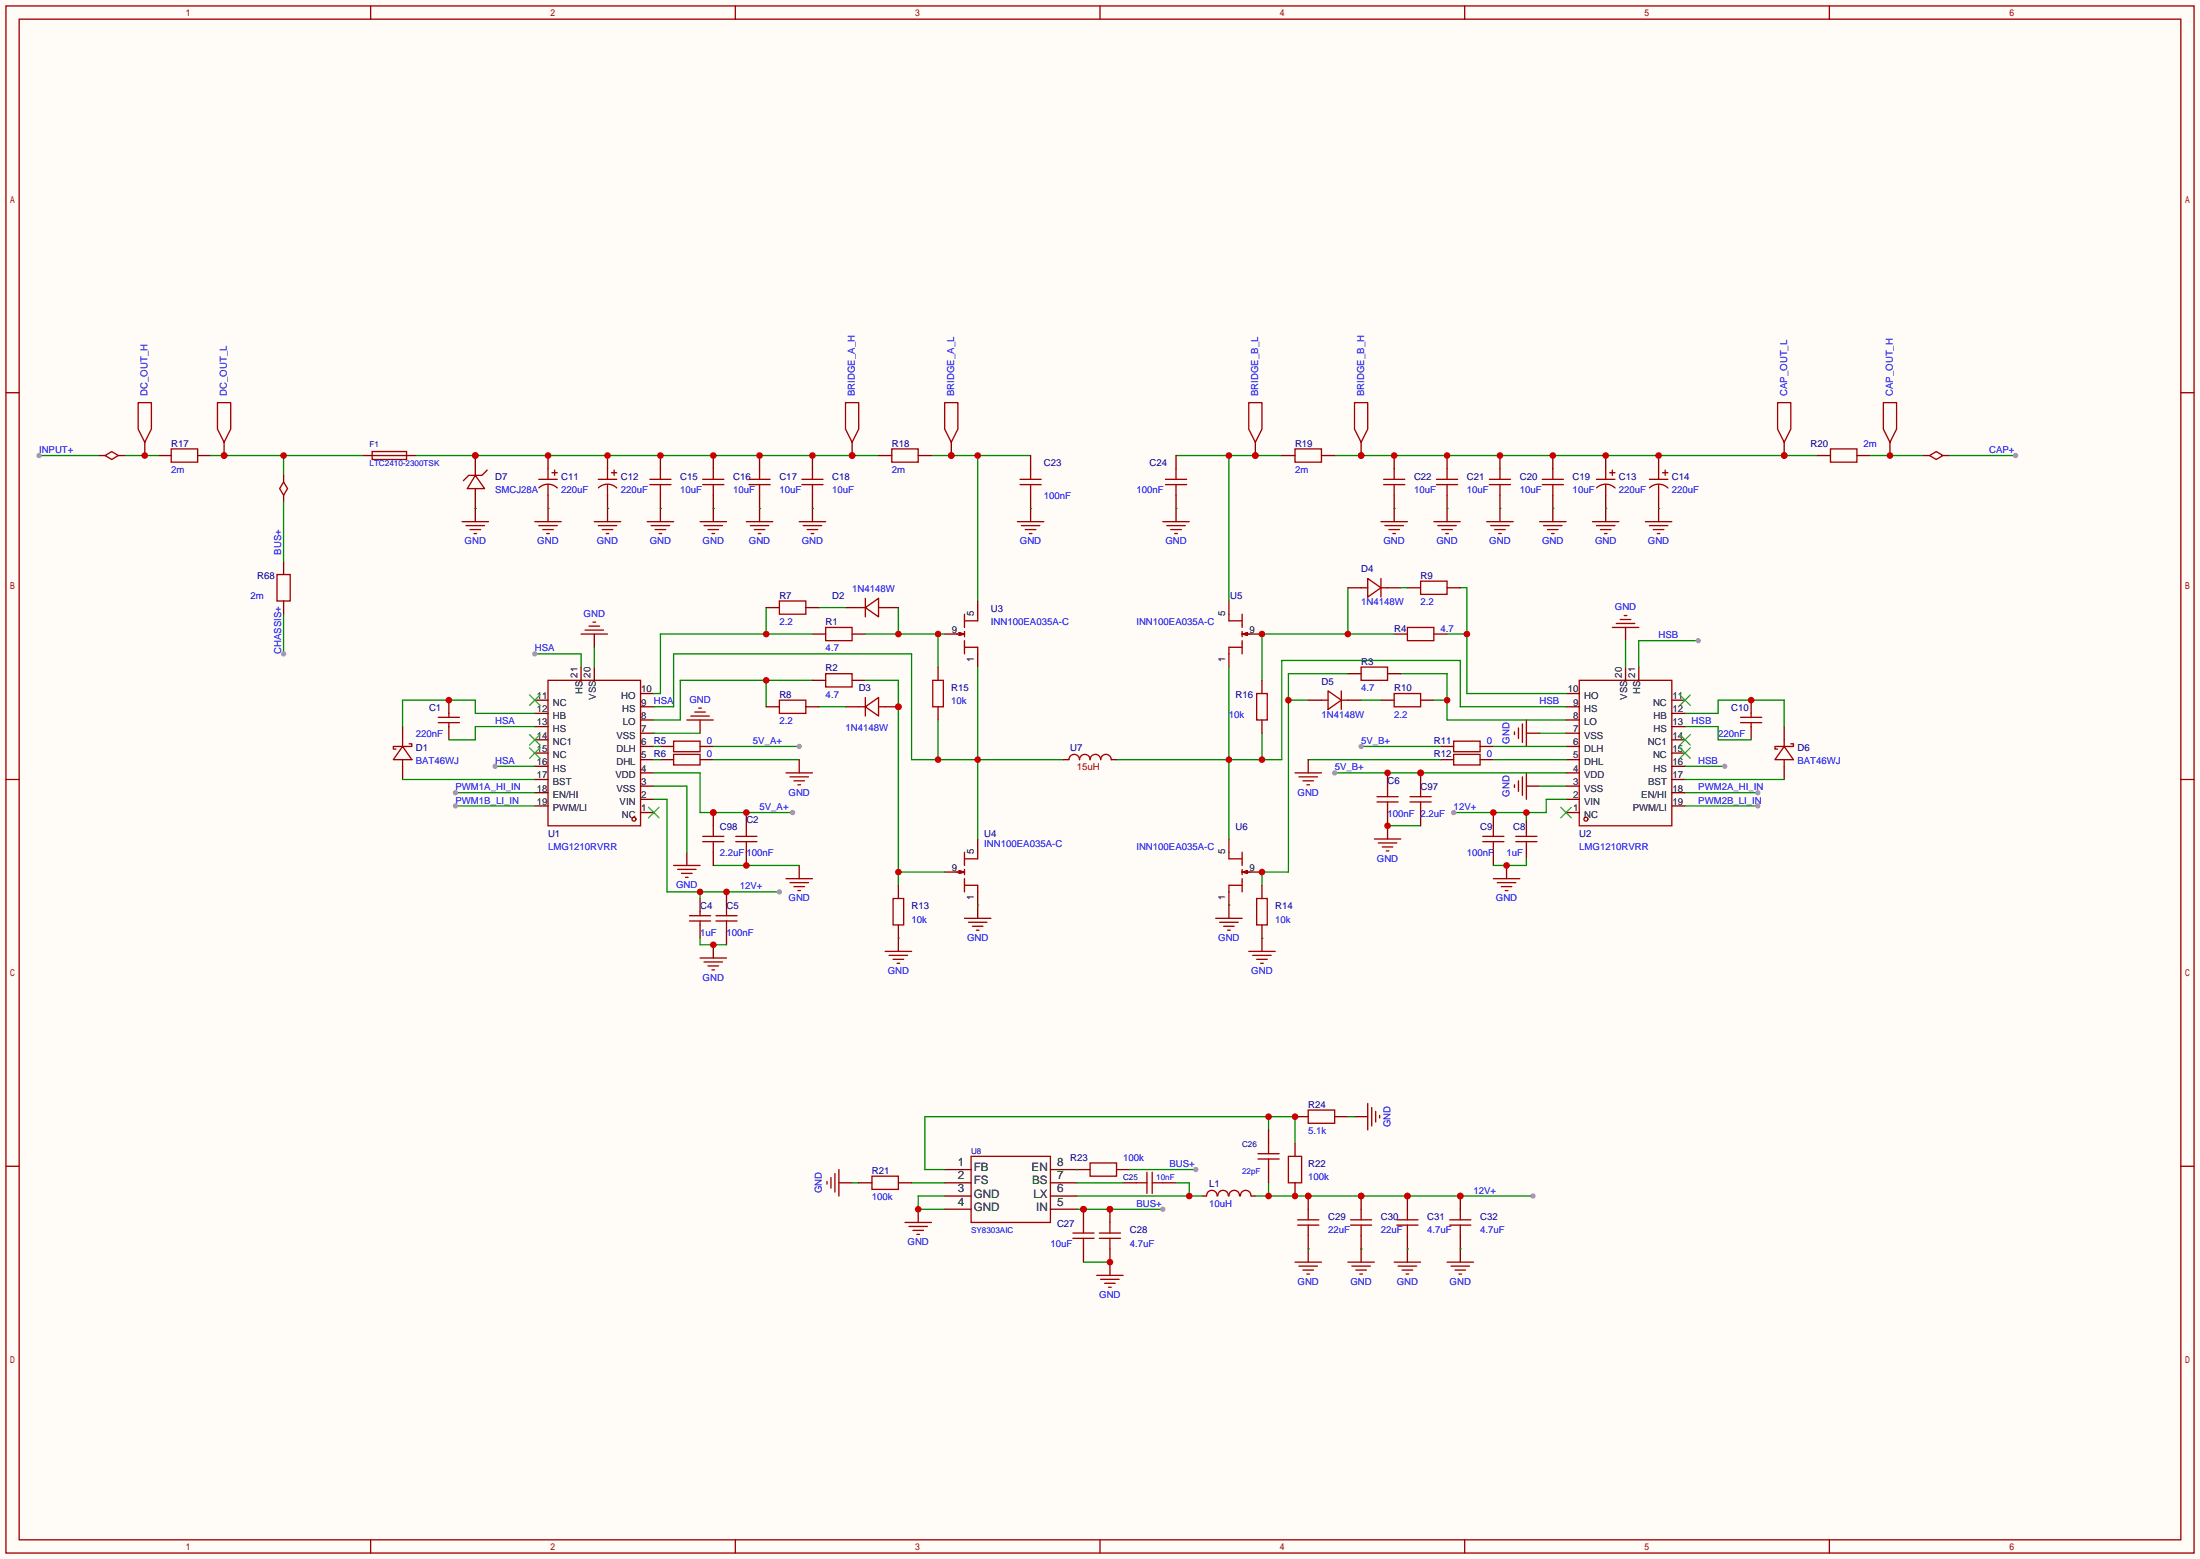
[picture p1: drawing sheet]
<svg xmlns="http://www.w3.org/2000/svg" width="423mm" height="299mm" viewBox="0 0 423 299" stroke-linecap="round" stroke-linejoin="round" font-family="sans-serif">
<path d="M0 0h422.7v299.5h-422.7z" fill="#fffcf7"/>
<g fill="none" stroke="#a10000" stroke-width=".25">
<path d="M1.1 1.1h420.4v297.2h-420.4zM3.7 3.7h415.3v292.1h-415.3zM71.2 1.1v2.6M141.3 1.1v2.6M211.3 1.1v2.6M281.4 1.1v2.6M351.5 1.1v2.6M1.1 75.4h2.6M419 75.4h2.5M185.3 118v2.5M187.8 118v1.3h-2.5M236.1 118v1.3h2.5"/>
<path d="M238.6 118v2.5M105.3 130.7h17.8v27.9h-17.8zM183.8 121.8h1.5M184.3 121.5l1 .3M184.3 121.5v.5M184.3 121.5l.7 .3-.7 .2M184.3 121.5l.5 .3M185.3 124.3h2.5v1.3M185.3 121.3v1M185.3 123.1v2.5M185.3 121.8l-1 .2M238.6 124.3h-2.5v1.3"/>
<path d="M238.6 121.8h1.6M238.6 121.3v1M238.6 123.1v2.5M238.6 121.8l1 .2M239.6 121.5l-1 .3M239.6 121.5v.5M239.6 121.5l-.7 .3 .7 .2M239.6 121.5l-.5 .3M303.4 130.7h17.8v27.9h-17.8zM1.1 149.7h2.6M419 149.7h2.5M183.8 167.5h1.5"/>
<path d="M184.3 167.3v.5M184.3 167.3l1 .2M184.3 167.3l.7 .2-.7 .3M184.3 167.3l.5 .2M185.3 170.1h2.5v1.2M185.3 163.7v2.5M185.3 167v1M185.3 168.8v2.5M185.3 167.5l-1 .3M187.8 163.7v1.3h-2.5M236.1 163.7v1.3h2.5M238.6 170.1h-2.5v1.2"/>
<path d="M238.6 167.5h1.6M238.6 163.7v2.5M238.6 167v1M238.6 168.8v2.5M238.6 167.5l1 .3M239.6 167.3v.5M239.6 167.3l-1 .2M239.6 167.3l-.7 .2 .7 .3M239.6 167.3l-.5 .2M1.1 224h2.6M419 224h2.5M71.2 295.8v2.5"/>
<path d="M141.3 295.8v2.5M211.3 295.8v2.5M281.4 295.8v2.5M351.5 295.8v2.5"/>
<circle cx="121.8" cy="157.4" r=".38"/>
<circle cx="304.7" cy="157.4" r=".38"/>
</g>
<g fill="none" stroke="#870000" stroke-width=".25">
<path d="M187.8 115.4v2.6M236.1 115.4v2.6M102.7 134.5h2.6M102.7 137h2.6M102.7 139.6h2.6M111.6 128.1v2.6M114.2 128.1v2.6M123.1 138.3h2.5M123.1 135.8h2.5M123.1 133.2h2.5M181.5 121.8h2.5M187.8 125.6v2.5"/>
<path d="M236.1 125.6v2.5M239.9 121.8h2.5M300.9 138.3h2.5M300.9 135.8h2.5M300.9 133.2h2.5M312.3 128.1v2.6M314.8 128.1v2.6M321.2 134.5h2.5M321.2 137h2.5M321.2 139.6h2.5M102.7 142.1h2.6M102.7 144.7h2.6"/>
<path d="M102.7 147.2h2.6M102.7 149.7h2.6M102.7 152.3h2.6M102.7 154.8h2.6M123.1 156.1h2.5M123.1 153.5h2.5M123.1 151h2.5M123.1 148.5h2.5M123.1 145.9h2.5M123.1 143.4h2.5M123.1 140.8h2.5M300.9 156.1h2.5"/>
<path d="M300.9 153.5h2.5M300.9 151h2.5M300.9 148.5h2.5M300.9 145.9h2.5M300.9 143.4h2.5M300.9 140.8h2.5M321.2 142.1h2.5M321.2 144.7h2.5M321.2 147.2h2.5M321.2 149.7h2.5M321.2 152.3h2.5M321.2 154.8h2.5"/>
<path d="M181.5 167.5h2.5M187.8 161.2v2.5M187.8 171.3v2.6M236.1 161.2v2.5M236.1 171.3v2.6M239.9 167.5h2.5"/>
</g>
<g fill="none" stroke="#3c3" stroke-width=".25">
<path d="M101.7 133.5l2.1 2M103.8 133.5l-2.1 2M322.7 133.5l2 2M324.7 133.5l-2 2M101.7 141.1l2.1 2M101.7 143.6l2.1 2.1M103.8 141.1l-2.1 2M103.8 143.6l-2.1 2.1M124.6 155.1l2 2M126.6 155.1l-2 2M299.8 155.1l2.1 2M301.9 155.1l-2.1 2"/>
<path d="M322.7 141.1l2 2M322.7 143.6l2 2.1M324.7 141.1l-2 2M324.7 143.6l-2 2.1"/>
</g>
<path d="M147.2 130.7v5.1M156.1 130.7h-25.4v7.6h-5.1" fill="none" stroke="#008700" stroke-width=".25"/>
<circle cx="147.2" cy="130.7" r=".63" fill="#c00"/>
<path d="M269.1 129.4h8.9v8.9h22.9M275.5 134.5h2.5" fill="none" stroke="#008700" stroke-width=".25"/>
<circle cx="278" cy="134.5" r=".63" fill="#c00"/>
<path d="M236.1 128.1v33.1M300.9 135.8h-20.4v-8.9h-34.2v19h-31.8M242.4 140.8v5.1" fill="none" stroke="#008700" stroke-width=".25"/>
<g fill="#c00">
<circle cx="236.1" cy="145.9" r=".63"/>
<circle cx="242.4" cy="145.9" r=".63"/>
</g>
<path d="M125.6 135.8h3.8v-10.2h45.7v20.3h29.2M180.2 138.3v7.6M187.8 128.1v33.1" fill="none" stroke="#008700" stroke-width=".25"/>
<g fill="#c00">
<circle cx="187.8" cy="145.9" r=".63"/>
<circle cx="180.2" cy="145.9" r=".63"/>
</g>
<path d="M134.5 138.3v2.5M204.3 145.9h1.1M213.5 145.9h1M293.2 151h2.6M293.2 140.8h2.6M132 163.7v2.5" fill="none" stroke="#870000" stroke-width=".25"/>
<g fill="none" stroke="#a10000" stroke-width=".25">
<path d="M132 138.3h5M132.7 137.5h3.6M133.5 136.8h2M134.2 136h.5M291.7 139.8v2.1M292.5 139.1v3.5M293.2 138.3v5.1M205.4 145.9a1.02 1.02 0 0 1 1-1 1.02 1.02 0 0 1 1 1 1.02 1.02 0 0 1 1-1 1.02 1.02 0 0 1 1 1 1.02 1.02 0 0 1 1-1 1.02 1.02 0 0 1 1.1 1 1.02 1.02 0 0 1 1-1 1.02 1.02 0 0 1 1 1M291 140.6v.5M291 150.7v.6M291.7 150v2M292.5 149.2v3.6"/>
<path d="M293.2 148.5v5M129.4 166.2h5.1M130.2 167h3.5M130.9 167.8h2.1M131.7 168.5h.5"/>
</g>
<path d="M95.1 147.2h7.6M125.6 151h6.4v12.7M125.6 140.8h8.9M295.8 151h5.1M295.8 140.8h5.1" fill="none" stroke="#008700" stroke-width=".25"/>
<circle cx="95.1" cy="147.2" r=".51" fill="#999"/>
<path d="M77.3 139.6v2.5M86.2 134.5v2.5M86.2 139.6v2.5M336.4 134.5v2.5M336.4 139.6v2.5M342.8 139.6v2.5M77.3 147.2v2.5M342.8 147.2v2.5" fill="none" stroke="#870000" stroke-width=".25"/>
<g fill="none" stroke="#a10000" stroke-width=".25">
<path d="M84.2 138.8h4.1M84.2 137.8h4.1M86.2 137v.8M86.2 138.8v.8M334.4 138.8h4.1M334.4 137.8h4.1M336.4 137v.8M336.4 138.8v.8M77.3 143.4l1.8 2.5h-3.5zM77.3 142.1v1.3M77.3 145.9v1.3M78.6 142.9h.5v.5h-3.5v.5h.5"/>
<path d="M342.8 143.4l1.8 2.5h-3.6zM342.8 142.1v1.3M342.8 145.9v1.3M344 142.9h.6v.5h-3.6v.5h.5"/>
</g>
<path d="M102.7 137h-11.4v-2.5h-14v5.1" fill="none" stroke="#008700" stroke-width=".25"/>
<circle cx="86.2" cy="134.5" r=".63" fill="#c00"/>
<path d="M102.7 139.6h-11.4v2.5h-5.1M77.3 149.7h25.4M125.6 148.5h8.9v7.6h17.8" fill="none" stroke="#008700" stroke-width=".25"/>
<path d="M143.4 158.6v2.1M264.5 154.1h4.1M264.5 153h4.1M266.6 151v2M266.6 154.1v2M141.4 161.7h4M141.4 160.7h4M143.4 161.7v2" fill="none" stroke="#a10000" stroke-width=".25"/>
<path d="M143.4 156.1v2.5M266.6 148.5v2.5M266.6 156.1v2.5M143.4 163.7v2.5" fill="none" stroke="#870000" stroke-width=".25"/>
<g fill="#c00">
<circle cx="137" cy="156.1" r=".63"/>
<circle cx="143.4" cy="156.1" r=".63"/>
</g>
<circle cx="152.3" cy="156.1" r=".51" fill="#999"/>
<g fill="none" stroke="#a10000" stroke-width=".25">
<path d="M286.9 158.6v2.1M293.2 159.9v.8M132.5 176.9h4M132.5 175.9h4M134.5 175.1v.8M134.5 176.9v.8M137.5 176.9h4.1M137.5 175.9h4.1M139.6 173.9v2M139.6 176.9v2M284.9 161.7h4M284.9 160.7h4"/>
<path d="M286.9 161.7v2M291.2 161.7h4.1M291.2 160.7h4.1M293.2 161.7v.7"/>
</g>
<path d="M286.9 156.1v2.5M293.2 157.4v2.5M134.5 172.6v2.5M134.5 177.7v2.5M139.6 171.3v2.6M139.6 178.9v2.6M286.9 163.7v2.5M293.2 162.4v2.6" fill="none" stroke="#870000" stroke-width=".25"/>
<path d="M125.6 153.5h2.5v17.8h21.6M134.5 171.3v1.3" fill="none" stroke="#008700" stroke-width=".25"/>
<g fill="#c00">
<circle cx="134.5" cy="171.3" r=".63"/>
<circle cx="139.6" cy="171.3" r=".63"/>
</g>
<circle cx="149.7" cy="171.3" r=".51" fill="#999"/>
<path d="M134.5 180.2v1.3h5.1" fill="none" stroke="#008700" stroke-width=".25"/>
<path d="M137 181.5v2.5" fill="none" stroke="#870000" stroke-width=".25"/>
<circle cx="137" cy="181.5" r=".63" fill="#c00"/>
<path d="M151 168.8h5.1M151.8 169.5h3.5M152.5 170.3h2.1M153.3 171.1h.5M134.5 184h5.1M135.3 184.8h3.5M136 185.5h2M136.8 186.3h.5" fill="none" stroke="#a10000" stroke-width=".25"/>
<path d="M153.5 166.2v2.6" fill="none" stroke="#870000" stroke-width=".25"/>
<path d="M137 166.2h16.5" fill="none" stroke="#008700" stroke-width=".25"/>
<circle cx="143.4" cy="166.2" r=".63" fill="#c00"/>
<path d="M114.2 121.8v2.5" fill="none" stroke="#870000" stroke-width=".25"/>
<path d="M113.9 119.5h.5M111.6 121.8h5.1M112.4 121h3.6M113.2 120.3h2" fill="none" stroke="#a10000" stroke-width=".25"/>
<path d="M114.2 124.3v3.8M87.5 152.3h15.2" fill="none" stroke="#008700" stroke-width=".25"/>
<circle cx="87.5" cy="152.3" r=".51" fill="#999"/>
<path d="M87.5 154.8h15.2" fill="none" stroke="#008700" stroke-width=".25"/>
<circle cx="87.5" cy="154.8" r=".51" fill="#999"/>
<path d="M158.6 120.5h5.1v2.6h-5.1zM158.6 129.4h5.1v2.6h-5.1zM261.5 128.1h5.1v2.6h-5.1zM270.4 120.5h5.1v2.6h-5.1z" fill="none" stroke="#a10000" stroke-width=".25"/>
<path d="M156.1 121.8h2.5M156.1 130.7h2.5M163.7 121.8h2.5M163.7 130.7h2.5M259 129.4h2.5M266.6 129.4h2.5M267.8 121.8h2.6M275.5 121.8h2.5" fill="none" stroke="#870000" stroke-width=".25"/>
<path d="M147.2 116.7v5.1M156.1 121.8h-29.2v11.4h-1.3" fill="none" stroke="#008700" stroke-width=".25"/>
<circle cx="147.2" cy="121.8" r=".63" fill="#c00"/>
<path d="M172.6 116.7v5.1M166.2 121.8h15.3M180.2 121.8v6.3" fill="none" stroke="#008700" stroke-width=".25"/>
<g fill="#c00">
<circle cx="180.2" cy="121.8" r=".63"/>
<circle cx="172.6" cy="121.8" r=".63"/>
</g>
<path d="M259 112.9v8.9M267.8 121.8h-25.4v8.9" fill="none" stroke="#008700" stroke-width=".25"/>
<g fill="#c00">
<circle cx="259" cy="121.8" r=".63"/>
<circle cx="242.4" cy="121.8" r=".63"/>
</g>
<path d="M280.5 112.9h1.3v20.3h19.1M278 121.8h3.8" fill="none" stroke="#008700" stroke-width=".25"/>
<circle cx="281.8" cy="121.8" r=".63" fill="#c00"/>
<path d="M247.5 134.5h3.8M259 129.4h-11.5v38.1h-5.1v2.6" fill="none" stroke="#008700" stroke-width=".25"/>
<g fill="#c00">
<circle cx="247.5" cy="134.5" r=".63"/>
<circle cx="242.4" cy="167.5" r=".63"/>
</g>
<path d="M126.9 143.4h2.5M126.9 145.9h2.5M134.5 143.4h2.5M134.5 145.9h2.5M276.7 143.4h2.6M276.7 145.9h2.6M284.4 143.4h2.5M284.4 145.9h2.5" fill="none" stroke="#870000" stroke-width=".25"/>
<path d="M129.4 142.4h5.1v2h-5.1zM129.4 144.9h5.1v2h-5.1zM279.3 142.4h5.1v2h-5.1zM279.3 144.9h5.1v2h-5.1z" fill="none" stroke="#a10000" stroke-width=".25"/>
<path d="M125.6 145.9h1.3M125.6 143.4h1.3M137 143.4h16.5" fill="none" stroke="#008700" stroke-width=".25"/>
<circle cx="153.5" cy="143.4" r=".51" fill="#999"/>
<path d="M166.2 130.7h6.4v39.4M172.6 167.5h8.9" fill="none" stroke="#008700" stroke-width=".25"/>
<g fill="#c00">
<circle cx="172.6" cy="135.8" r=".63"/>
<circle cx="172.6" cy="167.5" r=".63"/>
</g>
<path d="M102.7 125.6h8.9v2.5M137 145.9h16.5" fill="none" stroke="#008700" stroke-width=".25"/>
<path d="M153.5 145.9v2.6" fill="none" stroke="#870000" stroke-width=".25"/>
<path d="M151 148.5h5.1M151.8 149.2h3.5M152.5 150h2.1M153.3 150.7h.5" fill="none" stroke="#a10000" stroke-width=".25"/>
<circle cx="102.7" cy="125.6" r=".51" fill="#999"/>
<path d="M259 112.9h2.5M266.6 112.9h2.5M170.1 135.8h2.5M251.3 134.5h2.6M259 134.5h2.5M187.8 173.9v2.5M236.1 173.9v2.5" fill="none" stroke="#870000" stroke-width=".25"/>
<g fill="none" stroke="#a10000" stroke-width=".25">
<path d="M261.5 112.9h1.3M262.8 111.1l2.5 1.8-2.5 1.8zM265.3 112.9h1.3M265.3 111.1v3.6M253.9 134.5h1.2M255.1 132.7l2.6 1.8-2.6 1.8zM257.7 134.5h1.3M257.7 132.7v3.6M185.3 176.4h5.1M186.1 177.2h3.5M186.8 177.9h2M187.6 178.7h.5"/>
<path d="M233.6 176.4h5M234.3 177.2h3.6M235.1 177.9h2M235.8 178.7h.5"/>
</g>
<path d="M187.8 173.9h.1M236.1 173.9h.1" fill="none" stroke="#008700" stroke-width=".25"/>
<circle cx="172.6" cy="135.8" r=".63" fill="#c00"/>
<path d="M147.2 116.7h2.5M154.8 116.7h2.6M162.4 116.7h2.6M170.1 116.7h2.5M270.4 112.9h2.5M278 112.9h2.5M147.2 135.8h2.5M154.8 135.8h2.6M162.4 135.8h2.6M265.3 134.5h2.5M272.9 134.5h2.6" fill="none" stroke="#870000" stroke-width=".25"/>
<path d="M149.7 115.4h5.1v2.6h-5.1zM165 116.7h1.2M166.2 116.7l2.6-1.8v3.6zM166.2 114.9v3.6M168.8 116.7h1.3M272.9 111.6h5.1v2.6h-5.1zM149.7 134.5h5.1v2.5h-5.1zM165 135.8h1.2M166.2 135.8l2.6-1.8v3.5zM166.2 134v3.5M168.8 135.8h1.3M267.8 133.2h5.1v2.6h-5.1z" fill="none" stroke="#a10000" stroke-width=".25"/>
<path d="M157.4 116.7h5M269.1 112.9h1.3M157.4 135.8h5M261.5 134.5h3.8M261.5 143.4h15.2M286.9 143.4h14M286.9 145.9h14" fill="none" stroke="#008700" stroke-width=".25"/>
<circle cx="261.5" cy="143.4" r=".51" fill="#999"/>
<path d="M251.3 145.9h25.4M256.4 148.5h44.5" fill="none" stroke="#008700" stroke-width=".25"/>
<g fill="#c00">
<circle cx="266.6" cy="148.5" r=".63"/>
<circle cx="272.9" cy="148.5" r=".63"/>
</g>
<circle cx="256.4" cy="148.5" r=".51" fill="#999"/>
<path d="M266.6 158.6v2.6" fill="none" stroke="#870000" stroke-width=".25"/>
<path d="M264 161.2h5.1M264.8 161.9h3.6M265.6 162.7h2M266.3 163.4h.5" fill="none" stroke="#a10000" stroke-width=".25"/>
<path d="M266.6 158.6h6.3" fill="none" stroke="#008700" stroke-width=".25"/>
<circle cx="266.6" cy="158.6" r=".63" fill="#c00"/>
<path d="M53.2 110.4h2.6v5h-2.6zM248.8 148.5h5.1M249.6 149.2h3.5M250.3 150h2M251.1 150.7h.5" fill="none" stroke="#a10000" stroke-width=".25"/>
<path d="M54.5 107.8v2.6M54.5 115.4v2.6M251.3 145.9v2.6" fill="none" stroke="#870000" stroke-width=".25"/>
<path d="M293.2 156.1v1.3M300.9 153.5h-3.8v2.6h-17.8" fill="none" stroke="#008700" stroke-width=".25"/>
<g fill="#c00">
<circle cx="293.2" cy="156.1" r=".63"/>
<circle cx="286.9" cy="156.1" r=".63"/>
</g>
<circle cx="279.3" cy="156.1" r=".51" fill="#999"/>
<path d="M293.2 165v1.2h-6.3" fill="none" stroke="#008700" stroke-width=".25"/>
<path d="M289.4 166.2v2.6" fill="none" stroke="#870000" stroke-width=".25"/>
<circle cx="289.4" cy="166.2" r=".63" fill="#c00"/>
<path d="M286.9 168.8h5.1M287.7 169.5h3.5M288.4 170.3h2M289.2 171.1h.5" fill="none" stroke="#a10000" stroke-width=".25"/>
<path d="M323.7 137h6.4v-2.5h12.7v5.1" fill="none" stroke="#008700" stroke-width=".25"/>
<circle cx="336.4" cy="134.5" r=".63" fill="#c00"/>
<path d="M323.7 139.6h6.4v2.5h6.3M323.7 147.2h7.6" fill="none" stroke="#008700" stroke-width=".25"/>
<circle cx="331.3" cy="147.2" r=".51" fill="#999"/>
<path d="M323.7 149.7h19.1M323.7 152.3h14" fill="none" stroke="#008700" stroke-width=".25"/>
<circle cx="337.7" cy="152.3" r=".51" fill="#999"/>
<path d="M323.7 154.8h14" fill="none" stroke="#008700" stroke-width=".25"/>
<circle cx="337.7" cy="154.8" r=".51" fill="#999"/>
<path d="M178.9 87.5h19.1M187.8 87.5v27.9" fill="none" stroke="#008700" stroke-width=".25"/>
<g fill="#c00">
<circle cx="187.8" cy="87.5" r=".63"/>
<circle cx="182.8" cy="87.5" r=".63"/>
</g>
<path d="M225.9 87.5h20.4M236.1 87.5v27.9" fill="none" stroke="#008700" stroke-width=".25"/>
<g fill="#c00">
<circle cx="236.1" cy="87.5" r=".63"/>
<circle cx="241.2" cy="87.5" r=".63"/>
</g>
<g fill="none" stroke="#a10000" stroke-width=".25">
<path d="M103.5 92.1h3.6M103.5 93.7a2.54 2.54 0 0 1 3.6 0M105.3 90v2.1M105.3 93.1v2M106 90.8h1.1M106.6 90.3v1M114.9 92.1h3.6M115 93.7a2.54 2.54 0 0 1 3.5 0M116.7 90v2.1M116.7 93.1v2M117.5 90.8h1M118 90.3v1"/>
<path d="M124.8 92.1h4.1M124.8 93.1h4.1M126.9 90v2.1M126.9 93.1v2M135 92.1h4.1M135 93.1h4.1M137 90v2.1M137 93.1v2M143.9 92.1h4.1M143.9 93.1h4.1M145.9 90v2.1M145.9 93.1v2"/>
<path d="M154.1 92.1h4M154.1 93.1h4M156.1 90v2.1M156.1 93.1v2M265.8 92.1h4.1M265.8 93.1h4.1M267.8 90v2.1M267.8 93.1v2M276 92.1h4M276 93.1h4M278 90v2.1M278 93.1v2"/>
<path d="M286.1 92.1h4.1M286.1 93.1h4.1M288.2 90v2.1M288.2 93.1v2M296.3 92.1h4.1M296.3 93.1h4.1M298.3 90v2.1M298.3 93.1v2M306.7 92.1h3.6M306.7 93.7a2.54 2.54 0 0 1 3.6 0M308.5 90v2.1M308.5 93.1v2"/>
<path d="M309.2 90.8h1.1M309.8 90.3v1M316.9 92.1h3.5M316.9 93.7a2.54 2.54 0 0 1 3.5 0M318.6 90v2.1M318.6 93.1v2M319.4 90.8h1M319.9 90.3v1"/>
</g>
<g fill="none" stroke="#870000" stroke-width=".25">
<path d="M105.3 87.5v2.5M105.3 95.1v2.6M116.7 87.5v2.5M116.7 95.1v2.6M126.9 87.5v2.5M126.9 95.1v2.6M137 87.5v2.5M137 95.1v2.6M145.9 87.5v2.5M145.9 95.1v2.6M156.1 87.5v2.5M156.1 95.1v2.6"/>
<path d="M267.8 87.5v2.5M267.8 95.1v2.6M278 87.5v2.5M278 95.1v2.6M288.2 87.5v2.5M288.2 95.1v2.6M298.3 87.5v2.5M298.3 95.1v2.6M308.5 87.5v2.5M308.5 95.1v2.6M318.6 87.5v2.5M318.6 95.1v2.6"/>
</g>
<path d="M79.9 87.5h88.9" fill="none" stroke="#008700" stroke-width=".25"/>
<g fill="#c00">
<circle cx="163.7" cy="87.5" r=".63"/>
<circle cx="156.1" cy="87.5" r=".63"/>
<circle cx="145.9" cy="87.5" r=".63"/>
<circle cx="137" cy="87.5" r=".63"/>
<circle cx="126.9" cy="87.5" r=".63"/>
<circle cx="116.7" cy="87.5" r=".63"/>
<circle cx="105.3" cy="87.5" r=".63"/>
<circle cx="91.3" cy="87.5" r=".63"/>
</g>
<path d="M256.4 87.5h92.7" fill="none" stroke="#008700" stroke-width=".25"/>
<g fill="#c00">
<circle cx="318.6" cy="87.5" r=".63"/>
<circle cx="308.5" cy="87.5" r=".63"/>
<circle cx="298.3" cy="87.5" r=".63"/>
<circle cx="288.2" cy="87.5" r=".63"/>
<circle cx="278" cy="87.5" r=".63"/>
<circle cx="267.8" cy="87.5" r=".63"/>
<circle cx="261.5" cy="87.5" r=".63"/>
<circle cx="342.8" cy="87.5" r=".63"/>
</g>
<g fill="none" stroke="#870000" stroke-width=".25">
<path d="M91.3 87.5v3.8M91.3 93.9v3.8M105.3 97.7v2.5M116.7 97.7v2.5M126.9 97.7v2.5M137 97.7v2.5M145.9 97.7v2.5M156.1 97.7v2.5M267.8 97.7v2.5M278 97.7v2.5M288.2 97.7v2.5M298.3 97.7v2.5"/>
<path d="M308.5 97.7v2.5M318.6 97.7v2.5"/>
</g>
<g fill="none" stroke="#a10000" stroke-width=".25">
<path d="M102.7 100.2h5.1M103.5 101h3.6M104.3 101.7h2M105 102.5h.5M114.2 100.2h5.1M114.9 101h3.6M115.7 101.7h2M116.5 102.5h.5M124.3 100.2h5.1M125.1 101h3.6M125.9 101.7h2M126.6 102.5h.5"/>
<path d="M134.5 100.2h5.1M135.3 101h3.5M136 101.7h2M136.8 102.5h.5M143.4 100.2h5.1M144.1 101h3.6M144.9 101.7h2M145.7 102.5h.5M153.5 100.2h5.1M154.3 101h3.6M155.1 101.7h2M155.8 102.5h.5"/>
<path d="M265.3 100.2h5.1M266.1 101h3.5M266.8 101.7h2.1M267.6 102.5h.5M275.5 100.2h5M276.2 101h3.6M277 101.7h2M277.7 102.5h.6M285.6 100.2h5.1M286.4 101h3.5M287.1 101.7h2.1M287.9 102.5h.5"/>
<path d="M295.8 100.2h5.1M296.5 101h3.6M297.3 101.7h2M298.1 102.5h.5M305.9 100.2h5.1M306.7 101h3.6M307.5 101.7h2M308.2 102.5h.5M316.1 100.2h5.1M316.9 101h3.5M317.6 101.7h2.1M318.4 102.5h.5"/>
</g>
<path d="M105.3 97.7h.1M116.7 97.7h.1M126.9 97.7h.1M137 97.7h.1M145.9 97.7h.1M156.1 97.7h.1M267.8 97.7h.1M278 97.7h.1M288.2 97.7h.1M298.3 97.7h.1M308.5 97.7h.1M318.6 97.7h.1" fill="none" stroke="#008700" stroke-width=".25"/>
<circle cx="91.3" cy="87.5" r=".63" fill="#c00"/>
<path d="M71.5 86.7h6.6v1.6h-6.6zM72.3 87.5h5M91.3 91.3l1.8 2.6h-3.3zM93.6 90.3l-1 1h-2.6l-1 1M88.8 100.2h5.1M89.5 101h3.6M90.3 101.7h2M91.1 102.5h.5M310.5 119.8h3.6M311.3 119h2M312 118.2h.5M309.8 120.5h5" fill="none" stroke="#a10000" stroke-width=".25"/>
<path d="M69.7 87.5h2.6M77.3 87.5h2.6M91.3 97.7v2.5M312.3 120.5v2.6" fill="none" stroke="#870000" stroke-width=".25"/>
<path d="M91.3 97.7h.1M312.3 123.1v5M326.3 123.1h-11.5v5" fill="none" stroke="#008700" stroke-width=".25"/>
<circle cx="326.3" cy="123.1" r=".51" fill="#999"/>
<g fill="none" stroke="#870000" stroke-width=".25">
<path d="M30.4 87.5h2.5M38 87.5h2.5M168.8 87.5h2.5M176.4 87.5h2.5M246.3 87.5h2.5M253.9 87.5h2.5M349.1 87.5h2.6M356.7 87.5h2.6M180.2 128.1v2.6M180.2 135.8v2.5M242.4 130.7v2.5M242.4 138.3v2.5"/>
<path d="M172.6 170.1v2.5M172.6 177.7v5.1M242.4 170.1v2.5M242.4 177.7v5.1"/>
</g>
<g fill="none" stroke="#a10000" stroke-width=".25">
<path d="M32.9 86.2h5.1v2.6h-5.1zM171.3 86.2h5.1v2.6h-5.1zM248.8 86.2h5.1v2.6h-5.1zM351.7 86.2h5v2.6h-5zM179.2 130.7h2v5.1h-2zM241.4 133.2h2.1v5.1h-2.1zM171.6 172.6h2v5.1h-2zM241.4 172.6h2.1v5.1h-2.1zM170.1 182.8h5M170.8 183.5h3.6M171.6 184.3h2M172.3 185h.5"/>
<path d="M239.9 182.8h5.1M240.7 183.5h3.5M241.4 184.3h2.1M242.2 185h.5"/>
</g>
<path d="M24 87.5h6.4M40.5 87.5h29.2M54.5 87.5v3.8M359.3 87.5h10.1M172.6 180.2h.1M242.4 180.2h.1" fill="none" stroke="#008700" stroke-width=".25"/>
<g fill="#c00">
<circle cx="43.1" cy="87.5" r=".63"/>
<circle cx="54.5" cy="87.5" r=".63"/>
</g>
<path d="M27.8 85v2.5" fill="none" stroke="#870000" stroke-width=".25"/>
<circle cx="27.8" cy="87.5" r=".63" fill="#c00"/>
<path d="M26.5 77.3h2.6v5.1l-1.3 2.6-1.3-2.6z" fill="none" stroke="#a10000" stroke-width=".25"/>
<path d="M43.1 85v2.5" fill="none" stroke="#870000" stroke-width=".25"/>
<circle cx="43.1" cy="87.5" r=".63" fill="#c00"/>
<path d="M41.8 77.3h2.5v5.1l-1.2 2.6-1.3-2.6z" fill="none" stroke="#a10000" stroke-width=".25"/>
<path d="M163.7 85v2.5" fill="none" stroke="#870000" stroke-width=".25"/>
<circle cx="163.7" cy="87.5" r=".63" fill="#c00"/>
<path d="M162.4 77.3h2.6v5.1l-1.3 2.6-1.3-2.6z" fill="none" stroke="#a10000" stroke-width=".25"/>
<path d="M182.8 85v2.5" fill="none" stroke="#870000" stroke-width=".25"/>
<circle cx="182.8" cy="87.5" r=".63" fill="#c00"/>
<path d="M181.5 77.3h2.5v5.1l-1.2 2.6-1.3-2.6z" fill="none" stroke="#a10000" stroke-width=".25"/>
<path d="M241.2 85v2.5" fill="none" stroke="#870000" stroke-width=".25"/>
<circle cx="241.2" cy="87.5" r=".63" fill="#c00"/>
<path d="M239.9 77.3h2.5v5.1l-1.2 2.6-1.3-2.6z" fill="none" stroke="#a10000" stroke-width=".25"/>
<path d="M261.5 85v2.5" fill="none" stroke="#870000" stroke-width=".25"/>
<circle cx="261.5" cy="87.5" r=".63" fill="#c00"/>
<path d="M260.2 77.3h2.6v5.1l-1.3 2.6-1.3-2.6z" fill="none" stroke="#a10000" stroke-width=".25"/>
<path d="M342.8 85v2.5" fill="none" stroke="#870000" stroke-width=".25"/>
<circle cx="342.8" cy="87.5" r=".63" fill="#c00"/>
<path d="M341.5 77.3h2.5v5.1l-1.2 2.6-1.3-2.6z" fill="none" stroke="#a10000" stroke-width=".25"/>
<path d="M363.1 85v2.5" fill="none" stroke="#870000" stroke-width=".25"/>
<circle cx="363.1" cy="87.5" r=".63" fill="#c00"/>
<g fill="none" stroke="#a10000" stroke-width=".25">
<path d="M361.8 77.3h2.6v5.1l-1.3 2.6-1.3-2.6zM196 93.1h4M196 92.1h4M198 90v2.1M198 93.1v2M223.9 93.1h4.1M223.9 92.1h4.1M225.9 90v2.1M225.9 93.1v2M195.5 100.2h5M196.2 101h3.6M197 101.7h2"/>
<path d="M197.7 102.5h.5M223.4 100.2h5.1M224.2 101h3.5M224.9 101.7h2M225.7 102.5h.5M186.6 222.1h15.2v12.7h-15.2zM231.8 229.7a1.01 1.01 0 0 1 1-1.1 1.01 1.01 0 0 1 1 1.1M234 229.7a1.01 1.01 0 0 1 1-1.1 1.01 1.01 0 0 1 1 1.1M236.1 229.7a1.01 1.01 0 0 1 1-1.1 1.01 1.01 0 0 1 1 1.1M238.3 229.7a1.01 1.01 0 0 1 1-1.1 1.01 1.01 0 0 1 1 1.1"/>
</g>
<g fill="none" stroke="#870000" stroke-width=".25">
<path d="M198 87.5v2.5M198 95.1v5.1M225.9 87.5v2.5M225.9 95.1v5.1M181.5 224.7h5.1M181.5 227.2h5.1M181.5 229.7h5.1M181.5 232.3h5.1M201.8 224.7h5.1M201.8 227.2h5.1M201.8 229.7h5.1M201.8 232.3h5.1"/>
<path d="M231 229.7h.8M240.4 229.7h.8"/>
</g>
<path d="M206.9 229.7h24.1M225.9 227.2h2.6v2.5" fill="none" stroke="#008700" stroke-width=".25"/>
<circle cx="228.5" cy="229.7" r=".63" fill="#c00"/>
<path d="M218.3 227.2h2M220.3 225.2v4M221.4 227.2h2M221.4 225.2v4" fill="none" stroke="#a10000" stroke-width=".25"/>
<path d="M215.8 227.2h2.5M223.4 227.2h2.5" fill="none" stroke="#870000" stroke-width=".25"/>
<path d="M206.9 227.2h8.9M206.9 232.3h16.5" fill="none" stroke="#008700" stroke-width=".25"/>
<g fill="#c00">
<circle cx="208.2" cy="232.3" r=".63"/>
<circle cx="213.2" cy="232.3" r=".63"/>
</g>
<circle cx="223.4" cy="232.3" r=".51" fill="#999"/>
<path d="M248.8 219.6v2.5M248.8 214.5h2.5M256.4 214.5h2.6M161.2 227.2h2.5M206.9 224.7h2.5M214.5 224.7h2.5M248.8 227.2v2.5" fill="none" stroke="#870000" stroke-width=".25"/>
<path d="M251.3 213.2h5.1v2.6h-5.1zM158.9 226.9v.6M159.6 226.2v2M160.4 225.4v3.6M161.2 224.7v5M209.4 223.4h5.1v2.5h-5.1zM247.5 222.1h2.6v5.1h-2.6z" fill="none" stroke="#a10000" stroke-width=".25"/>
<path d="M163.7 227.2h1.3M175.1 227.2h6.4M241.2 229.7h53.3M243.7 227.2v2.5" fill="none" stroke="#008700" stroke-width=".25"/>
<g fill="#c00">
<circle cx="243.7" cy="229.7" r=".63"/>
<circle cx="248.8" cy="229.7" r=".63"/>
<circle cx="251.3" cy="229.7" r=".63"/>
<circle cx="261.5" cy="229.7" r=".63"/>
<circle cx="270.4" cy="229.7" r=".63"/>
<circle cx="280.5" cy="229.7" r=".63"/>
</g>
<circle cx="294.5" cy="229.7" r=".51" fill="#999"/>
<path d="M243.7 214.5v2.5M248.8 219.6v-5.1h-71.1v10.2h3.8" fill="none" stroke="#008700" stroke-width=".25"/>
<g fill="#c00">
<circle cx="248.8" cy="214.5" r=".63"/>
<circle cx="243.7" cy="214.5" r=".63"/>
</g>
<path d="M206.9 224.7h.1M217 224.7h12.7" fill="none" stroke="#008700" stroke-width=".25"/>
<circle cx="229.7" cy="224.7" r=".51" fill="#999"/>
<path d="M260.2 214.5h2.6M176.4 232.3v2.5" fill="none" stroke="#870000" stroke-width=".25"/>
<path d="M262.8 212v5M263.5 212.7v3.6M264.3 213.5v2M265 214.2v.6M173.9 234.8h5M174.6 235.6h3.6M175.4 236.3h2M176.1 237.1h.6" fill="none" stroke="#a10000" stroke-width=".25"/>
<path d="M259 214.5h1.2M181.5 229.7h-5.1v2.6h5.1" fill="none" stroke="#008700" stroke-width=".25"/>
<circle cx="176.4" cy="232.3" r=".63" fill="#c00"/>
<path d="M243.7 219.6v2M206.1 237.9h4.1M206.1 236.9h4.1M208.2 234.8v2.1M241.7 221.6h4M241.7 222.6h4M243.7 222.6v2.1" fill="none" stroke="#a10000" stroke-width=".25"/>
<path d="M243.7 217v2.6M208.2 232.3v2.5M208.2 239.9v2.5M243.7 224.7v2.5" fill="none" stroke="#870000" stroke-width=".25"/>
<circle cx="208.2" cy="232.3" r=".63" fill="#c00"/>
<path d="M208.2 237.9v2M278.5 235.3h4.1M278.5 234.3h4.1M280.5 232.3v2" fill="none" stroke="#a10000" stroke-width=".25"/>
<path d="M280.5 229.7v2.6M280.5 237.4v2.5" fill="none" stroke="#870000" stroke-width=".25"/>
<circle cx="280.5" cy="229.7" r=".63" fill="#c00"/>
<path d="M268.4 235.3h4M268.4 234.3h4M270.4 232.3v2M280.5 235.3v2.1" fill="none" stroke="#a10000" stroke-width=".25"/>
<path d="M270.4 229.7v2.6M270.4 237.4v2.5" fill="none" stroke="#870000" stroke-width=".25"/>
<circle cx="270.4" cy="229.7" r=".63" fill="#c00"/>
<path d="M211.2 237.9h4.1M211.2 236.9h4.1M213.2 234.8v2.1M270.4 235.3v2.1" fill="none" stroke="#a10000" stroke-width=".25"/>
<path d="M213.2 232.3v2.5M213.2 239.9v2.5" fill="none" stroke="#870000" stroke-width=".25"/>
<circle cx="213.2" cy="232.3" r=".63" fill="#c00"/>
<path d="M213.2 237.9v2M210.7 245h5.1M211.5 245.7h3.5M212.2 246.5h2M213 247.3h.5" fill="none" stroke="#a10000" stroke-width=".25"/>
<path d="M213.2 242.4v2.6" fill="none" stroke="#870000" stroke-width=".25"/>
<path d="M208.2 242.4h5" fill="none" stroke="#008700" stroke-width=".25"/>
<circle cx="213.2" cy="242.4" r=".63" fill="#c00"/>
<path d="M249.3 235.3h4.1M249.3 234.3h4.1M251.3 232.3v2" fill="none" stroke="#a10000" stroke-width=".25"/>
<path d="M251.3 229.7v2.6M251.3 237.4v2.5" fill="none" stroke="#870000" stroke-width=".25"/>
<circle cx="251.3" cy="229.7" r=".63" fill="#c00"/>
<path d="M251.3 235.3v2.1M259.5 235.3h4M259.5 234.3h4M261.5 232.3v2" fill="none" stroke="#a10000" stroke-width=".25"/>
<path d="M261.5 229.7v2.6M261.5 237.4v2.5" fill="none" stroke="#870000" stroke-width=".25"/>
<circle cx="261.5" cy="229.7" r=".63" fill="#c00"/>
<g fill="none" stroke="#a10000" stroke-width=".25">
<path d="M370.7 87.5l1.3-.8 1.3 .8-1.3 .8zM167.5 225.9h5.1v2.6h-5.1zM261.5 235.3v2.1M248.8 242.4h5.1M249.6 243.2h3.5M250.3 244h2M251.1 244.7h.5M259 242.4h5M259.7 243.2h3.6M260.5 244h2M261.2 244.7h.5M267.8 242.4h5.1"/>
<path d="M268.6 243.2h3.6M269.4 244h2M270.1 244.7h.5M278 242.4h5.1M278.8 243.2h3.5M279.5 244h2.1M280.3 244.7h.5"/>
</g>
<path d="M369.4 87.5h1.3M373.3 87.5h1.2M165 227.2h2.5M172.6 227.2h2.5M251.3 239.9v2.5M261.5 239.9v2.5M270.4 239.9v2.5M280.5 239.9v2.5" fill="none" stroke="#870000" stroke-width=".25"/>
<path d="M374.5 87.5h12.7M251.3 239.9h.1M261.5 239.9h.1M270.4 239.9h.1M280.5 239.9h.1" fill="none" stroke="#008700" stroke-width=".25"/>
<circle cx="387.2" cy="87.5" r=".51" fill="#999"/>
<path d="M18.9 87.5h1.3M22.7 87.5h1.3" fill="none" stroke="#870000" stroke-width=".25"/>
<path d="M20.2 87.5l1.3-.8 1.2 .8-1.2 .8z" fill="none" stroke="#a10000" stroke-width=".25"/>
<path d="M7.5 87.5h11.4" fill="none" stroke="#008700" stroke-width=".25"/>
<circle cx="7.5" cy="87.5" r=".51" fill="#999"/>
<path d="M54.5 118v7.6" fill="none" stroke="#008700" stroke-width=".25"/>
<circle cx="54.5" cy="125.6" r=".51" fill="#999"/>
<path d="M54.5 91.3v1.3M54.5 95.1v1.3M272.9 148.5v2.5M272.9 156.1v2.5" fill="none" stroke="#870000" stroke-width=".25"/>
<path d="M54.5 92.6l.7 1.3-.7 1.2-.8-1.2zM270.9 154.1h4.1M270.9 153h4.1M272.9 151v2" fill="none" stroke="#a10000" stroke-width=".25"/>
<path d="M54.5 96.4v11.4" fill="none" stroke="#008700" stroke-width=".25"/>
<circle cx="272.9" cy="148.5" r=".63" fill="#c00"/>
<path d="M137 158.6v2.1M272.9 154.1v2M135 161.7h4.1M135 160.7h4.1" fill="none" stroke="#a10000" stroke-width=".25"/>
<path d="M137 156.1v2.5M137 163.7v2.5" fill="none" stroke="#870000" stroke-width=".25"/>
<circle cx="137" cy="156.1" r=".63" fill="#c00"/>
<path d="M137 161.7v2" fill="none" stroke="#a10000" stroke-width=".25"/>
<path d="M198 97.7h.1M225.9 97.7h.1" fill="none" stroke="#008700" stroke-width=".25"/>
<g font-size="2.2">
<text x="184" y="223.9">1</text>
<text x="184" y="226.5">2</text>
<text x="187.1" y="225">FB</text>
<text x="187.1" y="227.5">FS</text>
<text x="198.2" y="225">EN</text>
<text x="198.3" y="227.5">BS</text>
<text x="203.1" y="226.5">7</text>
<text x="203.1" y="223.9">8</text>
<text x="184" y="229">3</text>
<text x="184" y="231.6">4</text>
<text x="187.1" y="230">GND</text>
<text x="187.1" y="232.6">GND</text>
<text x="198.6" y="230">LX</text>
<text x="199.1" y="232.6">IN</text>
<text x="203.1" y="231.6">5</text>
<text x="203.1" y="229">6</text>
</g>
<g font-size="1.8" fill="#00f">
<text x="28.4" y="76.1" transform="rotate(-90 28.4 76.1)">DC_OUT_H</text>
<text x="43.6" y="76.1" transform="rotate(-90 43.6 76.1)">DC_OUT_L</text>
<text x="164.3" y="76.1" transform="rotate(-90 164.3 76.1)">BRIDGE_A_H</text>
<text x="183.3" y="76.1" transform="rotate(-90 183.3 76.1)">BRIDGE_A_L</text>
<text x="241.7" y="76.1" transform="rotate(-90 241.7 76.1)">BRIDGE_B_L</text>
<text x="262" y="76.1" transform="rotate(-90 262 76.1)">BRIDGE_B_H</text>
<text x="343.3" y="76.1" transform="rotate(-90 343.3 76.1)">CAP_OUT_L</text>
<text x="363.6" y="76.1" transform="rotate(-90 363.6 76.1)">CAP_OUT_H</text>
<text x="7.5" y="87">INPUT+</text>
<text x="358" y="85.8">2m</text>
<text x="382.1" y="87">CAP+</text>
<text x="32.9" y="90.9">2m</text>
<text x="95.1" y="94.7">SMCJ28A</text>
<text x="107.8" y="94.7">220uF</text>
<text x="119.3" y="94.7">220uF</text>
<text x="130.7" y="94.7">10uF</text>
<text x="140.8" y="94.7">10uF</text>
<text x="149.7" y="94.7">10uF</text>
<text x="159.9" y="94.7">10uF</text>
<text x="171.3" y="90.9">2m</text>
<text x="200.5" y="95.9">100nF</text>
<text x="218.3" y="94.7">100nF</text>
<text x="248.8" y="90.9">2m</text>
<text x="271.7" y="94.7">10uF</text>
<text x="281.8" y="94.7">10uF</text>
<text x="292" y="94.7">10uF</text>
<text x="302.1" y="94.7">10uF</text>
<text x="311" y="94.7">220uF</text>
<text x="321.2" y="94.7">220uF</text>
<text x="54" y="106.6" transform="rotate(-90 54 106.6)">BUS+</text>
<text x="89.3" y="104.6">GND</text>
<text x="103.2" y="104.6">GND</text>
<text x="114.7" y="104.6">GND</text>
<text x="124.8" y="104.6">GND</text>
<text x="135" y="104.6">GND</text>
<text x="143.9" y="104.6">GND</text>
<text x="154" y="104.6">GND</text>
<text x="195.9" y="104.6">GND</text>
<text x="223.9" y="104.6">GND</text>
<text x="265.8" y="104.6">GND</text>
<text x="275.9" y="104.6">GND</text>
<text x="286.1" y="104.6">GND</text>
<text x="296.3" y="104.6">GND</text>
<text x="306.4" y="104.6">GND</text>
<text x="316.6" y="104.6">GND</text>
<text x="163.7" y="113.7">1N4148W</text>
<text x="48.1" y="115">2m</text>
<text x="112.1" y="118.5">GND</text>
<text x="261.5" y="116.3">1N4148W</text>
<text x="272.9" y="116.3">2.2</text>
<text x="310.2" y="117.3">GND</text>
<text x="54" y="125.6" transform="rotate(-90 54 125.6)">CHASSIS+</text>
<text x="102.7" y="125.1">HSA</text>
<text x="149.7" y="120.1">2.2</text>
<text x="158.6" y="125.1">4.7</text>
<text x="190.4" y="120.1">INN100EA035A-C</text>
<text x="218.3" y="120.1">INN100EA035A-C</text>
<text x="276.7" y="121.3">4.7</text>
<text x="318.6" y="122.6">HSB</text>
<text x="125.6" y="135.3">HSA</text>
<text x="132.4" y="135">GND</text>
<text x="158.6" y="134">4.7</text>
<text x="182.8" y="135.3">10k</text>
<text x="236.1" y="137.8">10k</text>
<text x="253.9" y="137.8">1N4148W</text>
<text x="261.5" y="132.8">4.7</text>
<text x="267.8" y="137.8">2.2</text>
<text x="295.8" y="135.3">HSB</text>
<text x="79.9" y="141.7">220nF</text>
<text x="95.1" y="139.1">HSA</text>
<text x="135.8" y="142.9">0</text>
<text x="144.7" y="142.9">5V_A+</text>
<text x="149.7" y="139.1">2.2</text>
<text x="162.4" y="140.4">1N4148W</text>
<text x="261.5" y="142.9">5V_B+</text>
<text x="285.6" y="142.9">0</text>
<text x="290" y="142.9" transform="rotate(-90 290 142.9)">GND</text>
<text x="325" y="139.1">HSB</text>
<text x="330.1" y="141.7">220nF</text>
<text x="79.9" y="146.7">BAT46WJ</text>
<text x="95.1" y="146.7">HSA</text>
<text x="135.8" y="145.5">0</text>
<text x="256.4" y="148">5V_B+</text>
<text x="285.6" y="145.5">0</text>
<text x="326.3" y="146.7">HSB</text>
<text x="345.3" y="146.7">BAT46WJ</text>
<text x="87.5" y="151.8">PWM1A_HI_IN</text>
<text x="87.5" y="154.4">PWM1B_LI_IN</text>
<text x="145.9" y="155.6">5V_A+</text>
<text x="151.5" y="152.8">GND</text>
<text x="249.3" y="152.8">GND</text>
<text x="279.3" y="155.6">12V+</text>
<text x="290" y="153.1" transform="rotate(-90 290 153.1)">GND</text>
<text x="326.3" y="151.8">PWM2A_HI_IN</text>
<text x="326.3" y="154.4">PWM2B_LI_IN</text>
<text x="266.6" y="156.9">100nF</text>
<text x="272.9" y="156.9">2.2uF</text>
<text x="105.3" y="163.2">LMG1210RVRR</text>
<text x="138.3" y="164.5">2.2uF</text>
<text x="143.4" y="164.5">100nF</text>
<text x="189.1" y="162.7">INN100EA035A-C</text>
<text x="218.3" y="163.2">INN100EA035A-C</text>
<text x="264.5" y="165.5">GND</text>
<text x="281.8" y="164.5">100nF</text>
<text x="289.4" y="164.5">1uF</text>
<text x="303.4" y="163.2">LMG1210RVRR</text>
<text x="129.9" y="170.6">GND</text>
<text x="142.1" y="170.9">12V+</text>
<text x="151.5" y="173.1">GND</text>
<text x="287.4" y="173.1">GND</text>
<text x="134.5" y="179.8">1uF</text>
<text x="139.6" y="179.8">100nF</text>
<text x="175.1" y="177.2">10k</text>
<text x="245" y="177.2">10k</text>
<text x="185.8" y="180.8">GND</text>
<text x="234" y="180.8">GND</text>
<text x="135" y="188.4">GND</text>
<text x="170.5" y="187.1">GND</text>
<text x="240.4" y="187.1">GND</text>
<text x="251.3" y="217.9">5.1k</text>
<text x="267.1" y="216.6" transform="rotate(-90 267.1 216.6)">GND</text>
<text x="215.8" y="222.9">100k</text>
<text x="224.7" y="224.2">BUS+</text>
<text x="251.3" y="226.7">100k</text>
<text x="157.9" y="229.3" transform="rotate(-90 157.9 229.3)">GND</text>
<text x="167.5" y="230.6">100k</text>
<text x="218.3" y="231.8">BUS+</text>
<text x="232.3" y="231.8">10uH</text>
<text x="283.1" y="229.3">12V+</text>
<text x="174.3" y="239.2">GND</text>
<text x="201.8" y="239.4">10uF</text>
<text x="217" y="239.4">4.7uF</text>
<text x="255.1" y="236.9">22uF</text>
<text x="265.3" y="236.9">22uF</text>
<text x="274.2" y="236.9">4.7uF</text>
<text x="284.4" y="236.9">4.7uF</text>
<text x="211.2" y="249.3">GND</text>
<text x="249.3" y="246.8">GND</text>
<text x="259.4" y="246.8">GND</text>
<text x="268.3" y="246.8">GND</text>
<text x="278.5" y="246.8">GND</text>
</g>
<g font-size="1.8" fill="#000080">
<text x="32.9" y="85.8">R17</text>
<text x="171.3" y="85.8">R18</text>
<text x="200.5" y="89.6">C23</text>
<text x="220.9" y="89.6">C24</text>
<text x="248.8" y="85.8">R19</text>
<text x="347.9" y="85.8">R20</text>
<text x="95.1" y="92.1">D7</text>
<text x="107.8" y="92.1">C11</text>
<text x="119.3" y="92.1">C12</text>
<text x="130.7" y="92.1">C15</text>
<text x="140.8" y="92.1">C16</text>
<text x="149.7" y="92.1">C17</text>
<text x="159.9" y="92.1">C18</text>
<text x="271.7" y="92.1">C22</text>
<text x="281.8" y="92.1">C21</text>
<text x="292" y="92.1">C20</text>
<text x="302.1" y="92.1">C19</text>
<text x="311" y="92.1">C13</text>
<text x="321.2" y="92.1">C14</text>
<text x="49.4" y="111.2">R68</text>
<text x="261.5" y="109.9">D4</text>
<text x="272.9" y="111.2">R9</text>
<text x="149.7" y="115">R7</text>
<text x="159.9" y="115">D2</text>
<text x="190.4" y="117.5">U3</text>
<text x="236.3" y="115">U5</text>
<text x="158.6" y="120.1">R1</text>
<text x="267.8" y="121.3">R4</text>
<text x="158.6" y="129">R2</text>
<text x="253.9" y="131.5">D5</text>
<text x="261.5" y="127.7">R3</text>
<text x="82.4" y="136.6">C1</text>
<text x="149.7" y="134">R8</text>
<text x="165" y="132.8">D3</text>
<text x="182.8" y="132.8">R15</text>
<text x="237.4" y="134">R16</text>
<text x="267.8" y="132.8">R10</text>
<text x="332.6" y="136.6">C10</text>
<text x="125.6" y="142.9">R5</text>
<text x="275.5" y="142.9">R11</text>
<text x="79.9" y="144.2">D1</text>
<text x="125.6" y="145.5">R6</text>
<text x="205.6" y="144.2">U7</text>
<text x="275.5" y="145.5">R12</text>
<text x="345.3" y="144.2">D6</text>
<text x="266.6" y="150.5">C6</text>
<text x="272.9" y="151.8">C97</text>
<text x="105.3" y="160.7">U1</text>
<text x="138.3" y="159.4">C98</text>
<text x="143.4" y="158.2">C2</text>
<text x="189.1" y="160.7">U4</text>
<text x="237.4" y="159.4">U6</text>
<text x="284.4" y="159.4">C9</text>
<text x="290.7" y="159.4">C8</text>
<text x="303.4" y="160.7">U2</text>
<text x="134.5" y="174.7">C4</text>
<text x="139.6" y="174.7">C5</text>
<text x="175.1" y="174.7">R13</text>
<text x="245" y="174.7">R14</text>
<text x="251.3" y="212.8">R24</text>
<text x="167.5" y="225.5">R21</text>
<text x="205.6" y="222.9">R23</text>
<text x="251.3" y="224.2">R22</text>
<text x="232.3" y="228">L1</text>
<text x="203.1" y="235.6">C27</text>
<text x="217" y="236.9">C28</text>
<text x="255.1" y="234.4">C29</text>
<text x="265.3" y="234.4">C30</text>
<text x="274.2" y="234.4">C31</text>
<text x="284.4" y="234.4">C32</text>
</g>
<g font-size="1.8">
<text x="187.1" y="118.3" transform="rotate(-90 187.1 118.3)">5</text>
<text x="235.4" y="118.3" transform="rotate(-90 235.4 118.3)">5</text>
<text x="182.9" y="121.6">9</text>
<text x="240" y="121.6">9</text>
<text x="110.9" y="130.2" transform="rotate(-90 110.9 130.2)">21</text>
<text x="113.5" y="130.2" transform="rotate(-90 113.5 130.2)">20</text>
<text x="187.1" y="127.2" transform="rotate(-90 187.1 127.2)">1</text>
<text x="235.4" y="127.2" transform="rotate(-90 235.4 127.2)">1</text>
<text x="311.6" y="130.2" transform="rotate(-90 311.6 130.2)">20</text>
<text x="314.1" y="130.2" transform="rotate(-90 314.1 130.2)">21</text>
<text x="103.1" y="134.3">11</text>
<text x="103.1" y="136.8">12</text>
<text x="106.2" y="135.5">NC</text>
<text x="111.9" y="133.3" transform="rotate(-90 111.9 133.3)">HS</text>
<text x="114.5" y="134.4" transform="rotate(-90 114.5 134.4)">VSS</text>
<text x="119.4" y="134.3">HO</text>
<text x="119.6" y="136.8">HS</text>
<text x="123.2" y="135.5">9</text>
<text x="123.2" y="133">10</text>
<text x="301.2" y="133">10</text>
<text x="302.2" y="135.5">9</text>
<text x="304.3" y="136.8">HS</text>
<text x="304.3" y="134.3">HO</text>
<text x="312.6" y="134.4" transform="rotate(-90 312.6 134.4)">VSS</text>
<text x="315.1" y="133.3" transform="rotate(-90 315.1 133.3)">HS</text>
<text x="317.6" y="135.5">NC</text>
<text x="321.3" y="134.3">11</text>
<text x="321.3" y="136.8">12</text>
<text x="103.1" y="139.3">13</text>
<text x="103.1" y="141.9">14</text>
<text x="106.2" y="138.1">HB</text>
<text x="106.2" y="140.6">HS</text>
<text x="106.2" y="143.2">NC1</text>
<text x="118.4" y="141.9">VSS</text>
<text x="119.7" y="139.3">LO</text>
<text x="123.2" y="143.2">6</text>
<text x="123.2" y="140.6">7</text>
<text x="123.2" y="138.1">8</text>
<text x="302.2" y="143.2">6</text>
<text x="302.2" y="140.6">7</text>
<text x="302.2" y="138.1">8</text>
<text x="304.3" y="141.9">VSS</text>
<text x="304.3" y="139.3">LO</text>
<text x="316.5" y="143.2">NC1</text>
<text x="317.7" y="138.1">HB</text>
<text x="317.7" y="140.6">HS</text>
<text x="321.3" y="139.3">13</text>
<text x="321.3" y="141.9">14</text>
<text x="103.1" y="144.4">15</text>
<text x="103.1" y="147">16</text>
<text x="103.1" y="149.5">17</text>
<text x="106.2" y="145.7">NC</text>
<text x="106.2" y="148.2">HS</text>
<text x="118.2" y="149.5">VDD</text>
<text x="118.4" y="147">DHL</text>
<text x="118.4" y="144.4">DLH</text>
<text x="123.2" y="148.2">4</text>
<text x="123.2" y="145.7">5</text>
<text x="302.2" y="148.2">4</text>
<text x="302.2" y="145.7">5</text>
<text x="304.3" y="149.5">VDD</text>
<text x="304.3" y="147">DHL</text>
<text x="304.3" y="144.4">DLH</text>
<text x="317.6" y="145.7">NC</text>
<text x="317.7" y="148.2">HS</text>
<text x="321.3" y="144.4">15</text>
<text x="321.3" y="147">16</text>
<text x="321.3" y="149.5">17</text>
<text x="103.1" y="152">18</text>
<text x="103.1" y="154.6">19</text>
<text x="106.2" y="150.8">BST</text>
<text x="106.2" y="153.3">EN/HI</text>
<text x="106.2" y="155.9">PWM/LI</text>
<text x="118.4" y="152">VSS</text>
<text x="119" y="154.6">VIN</text>
<text x="123.2" y="155.9">1</text>
<text x="123.2" y="153.3">2</text>
<text x="123.2" y="150.8">3</text>
<text x="302.2" y="155.9">1</text>
<text x="302.2" y="153.3">2</text>
<text x="302.2" y="150.8">3</text>
<text x="304.3" y="154.6">VIN</text>
<text x="304.3" y="152">VSS</text>
<text x="313.7" y="155.9">PWM/LI</text>
<text x="315.3" y="153.3">EN/HI</text>
<text x="316.6" y="150.8">BST</text>
<text x="321.3" y="152">18</text>
<text x="321.3" y="154.6">19</text>
<text x="119.5" y="157.1">NC</text>
<text x="304.3" y="157.1">NC</text>
<text x="182.9" y="167.3">9</text>
<text x="187.1" y="164.1" transform="rotate(-90 187.1 164.1)">5</text>
<text x="235.4" y="164.1" transform="rotate(-90 235.4 164.1)">5</text>
<text x="240" y="167.3">9</text>
<text x="187.1" y="173" transform="rotate(-90 187.1 173)">1</text>
<text x="235.4" y="173" transform="rotate(-90 235.4 173)">1</text>
</g>
<text font-size="1.8" fill="#a00000" x="206.9" y="148">15uH</text>
<g font-size="1.6" fill="#00f">
<text x="71" y="89.6">LTC2410-2300TSK</text>
<text x="222.1" y="226.7">10nF</text>
<text x="238.6" y="225.5">22pF</text>
<text x="186.6" y="236.9">SY8303AIC</text>
</g>
<g font-size="1.6" fill="#000080">
<text x="71" y="85.8">F1</text>
<text x="186.6" y="221.7">U8</text>
<text x="238.6" y="220.4">C26</text>
<text x="215.8" y="226.7">C25</text>
</g>
</svg>
